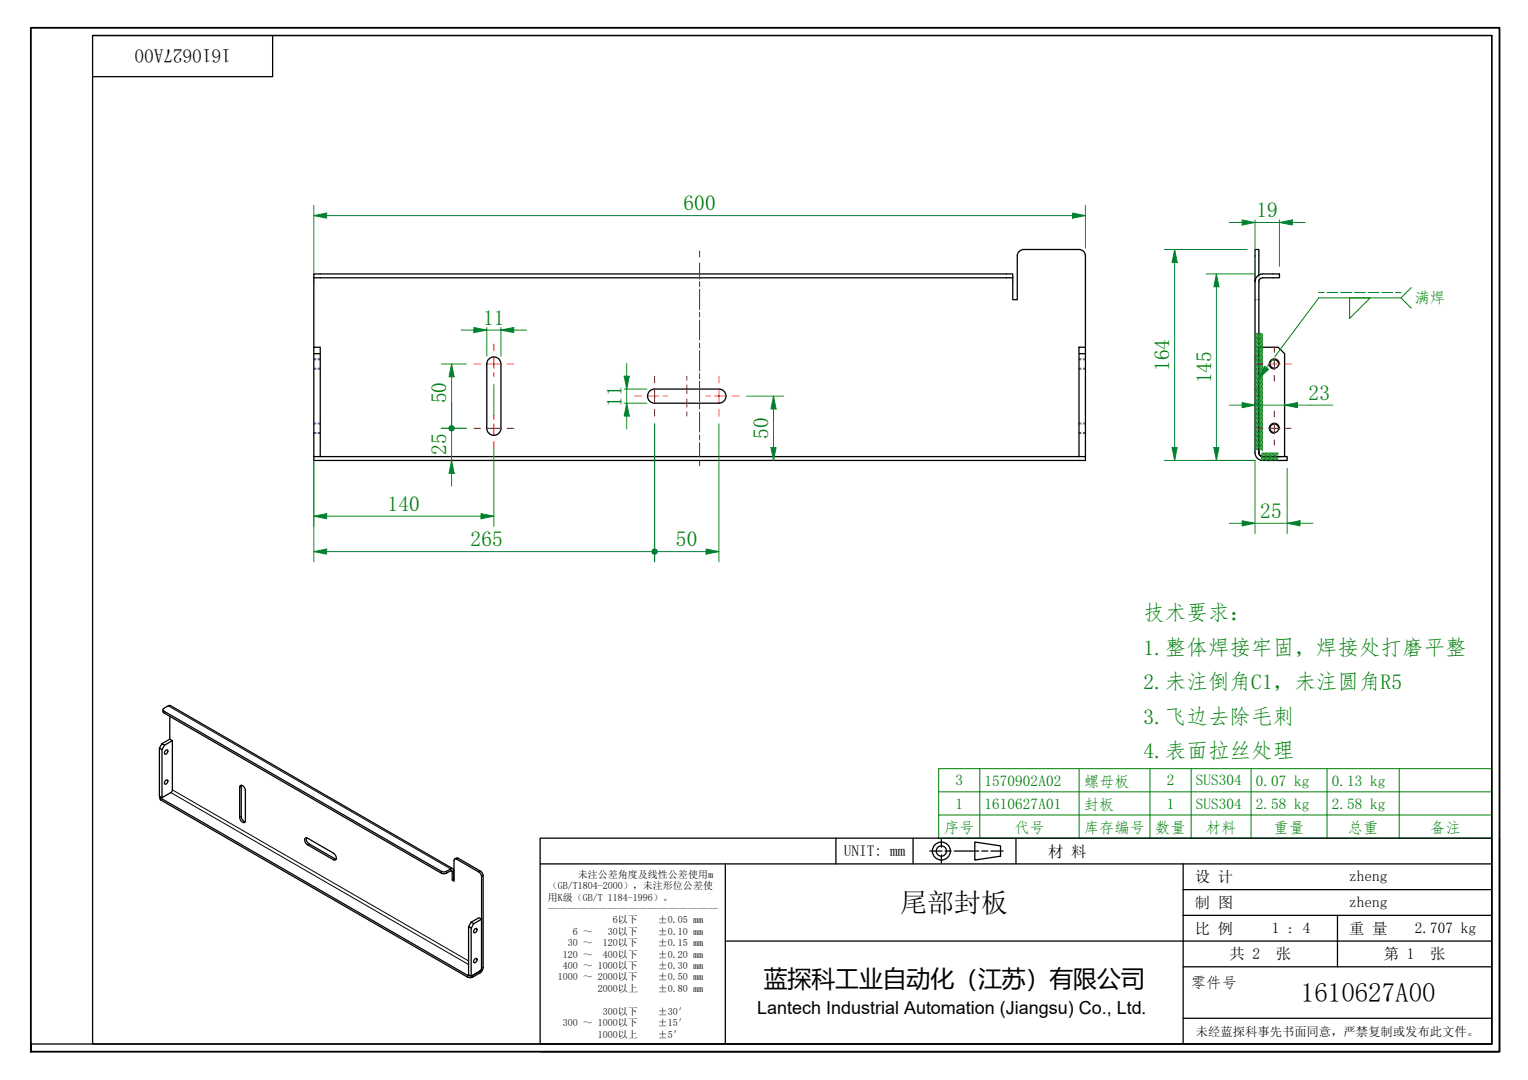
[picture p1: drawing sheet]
<svg xmlns="http://www.w3.org/2000/svg" width="297mm" height="210mm" viewBox="0 0 297 210" stroke-linecap="round" stroke-linejoin="round" font-family="sans-serif">
<g fill="none" stroke="#00f" stroke-width=".19">
<path d="M244 58.2h.2M244.5 58.2h.2M244.7 53.4v.5M244.7 54.3v.4M61 71.6h.4M61 69.9h.4M61 71.7h.4M61 69.7h.4M61.8 71.6h.5M61.8 69.9h.5M61.8 71.7h.5M61.8 69.7h.5"/>
<path d="M209.8 71.6h.4M209.8 69.9h.4M209.8 71.7h.4M209.8 69.7h.4M210.6 71.6h.4M210.6 69.9h.4M210.6 71.7h.4M210.6 69.7h.4M244 78.4h.2M244 75.6h.2M244 69.4h.2M244.5 78.4h.2"/>
<path d="M244.5 75.6h.2M244.5 69.4h.2M61 84.1h.4M61 82.4h.4M61 84.2h.4M61 82.2h.4M61.8 84.1h.5M61.8 82.4h.5M61.8 84.2h.5M61.8 82.2h.5M209.8 84.1h.4M209.8 82.4h.4"/>
<path d="M209.8 84.2h.4M209.8 82.2h.4M210.6 84.1h.4M210.6 82.4h.4M210.6 84.2h.4M210.6 82.2h.4M244 84.6h.2M244.5 84.6h.2"/>
</g>
<g fill="none" stroke="#000" stroke-width=".25">
<path d="M61 53.2h135.9v.8h-135.9zM61 54v13.5M196.9 54v4.2h.9v-8.5a1.25 1.25 0 0 1 1.2-1.2h10.8a1.25 1.25 0 0 1 1.2 1.2v17.8M244.7 53.4v-4.9h-.7v39.5a1.5 1.5 0 0 0 1.5 1.5h4.7v-.8h-.5M245.5 53.2a1.5 1.5 0 0 0-1.5 1.5M245.5 53.2h3.2v.8h-3.2a.75 .75 0 0 0-.8 .7v33.3M61 67.5h1.3v1.2h-1.3zM61 68.7v20h150M62.3 68.7v20M95.2 69.6a1.37 1.37 0 0 1 1.4-.1 1.37 1.37 0 0 1 .8 1.2v12.5a1.37 1.37 0 0 1-1.4 1.4 1.37 1.37 0 0 1-1.4-1.4v-12.5l.1-.4zM126.4 75.9l.9-.3h12.5a1.37 1.37 0 0 1 1.3 1.4 1.37 1.37 0 0 1-1.3 1.4h-12.5a1.37 1.37 0 0 1-1.4-1 1.37 1.37 0 0 1 .5-1.5zM209.8 67.5h1.2v1.2h-1.2z"/>
<path d="M209.8 68.7v20M211 68.7v20.8h-150v-.8M244.7 88a.75 .75 0 0 0 .8 .7M244.7 88v-20.5h3.8l1.2 1.2v20h-4.2M245.5 88.7h3.5M31.7 137.9v.5l.2 .2 53.9 31.1 .8 .1 1.2-.6 .1 .2v1.6l.3-.1M33 139.2v4.5M31 145.4v9.3l.5 .3M31.1 154.9v.4l.2 .2 59.6 34.4 .7 .1 1.8-1 .5-.8v-18.2l-.5-.7-4.3-2.5-.3-.1-.4 .3M31.1 154.8l.2 .3 59.6 34.5 .6 .1M31.5 144.5l.5 .3-.5 .9-.5-.3zM31.5 144.5l1.5-.8 .5 .2-1.5 .9"/>
<path d="M32.2 151.7l.2-.1a.44 .44 0 0 1 .1 .5 .44 .44 0 0 1-.5 .3zM32.2 145.9l.2-.2a.45 .45 0 0 1 .2 .6 .45 .45 0 0 1-.5 .3l-.1-.3zM33.5 143.9v9.7l-.3 .4-1.7 1v-9.3M46.7 152.7a.81 .81 0 0 1 1 1v5.8a.42 .42 0 0 1-.4 .4 .42 .42 0 0 1-.4-.3l-.3-.8zM46.9 152.6v6.1a1.12 1.12 0 0 0 .8 1M59.3 162.9l.2-.1 .3 .1 5 2.9a.81 .81 0 0 1 .3 1.4l-5.3-3a1.06 1.06 0 0 1-.5-1.3zM59.6 162.8a1.12 1.12 0 0 0 .5 1.2l5.2 3M87.9 171l.4 .2v-3.9l.2-.4 4.6 2.6 .4 .5 .1 18.2-.3 .5M88 168.8l-54.9-31.7-.4 .1-1 .6 .2 .4 53.9 31.1 .7 .2 1.2-.7 .4 .1 .1 .2 .1 1.8M91.6 179.2l.5 .3-.5 .9-.5-.3zM91.6 179.2l1.5-.8 .5 .3-1.5 .8M91.1 180.1v9.3l.5 .3"/>
<path d="M91.6 180.4v9.3l1.7-1M92.3 186.4l.2-.1a.45 .45 0 0 1 .2 .5 .45 .45 0 0 1-.5 .3l-.1-.3zM92.3 180.6l.2-.2a.44 .44 0 0 1 .1 .6 .44 .44 0 0 1-.5 .2zM93.3 188.7l-1.4 .9"/>
<circle cx="247.7" cy="70.7" r=".83"/>
<circle cx="247.7" cy="83.2" r=".83"/>
</g>
<g fill="none" stroke="#000" stroke-width=".19">
<path d="M248.7 70.9a1 1 0 0 0-.8-1.1 1 1 0 0 0-1.2 .8 1 1 0 0 0 .8 1.1M248.7 83.4a1 1 0 0 0-.8-1.1 1 1 0 0 0-1.2 .8 1 1 0 0 0 .8 1.1M31.9 138.2v.4M32.7 137.2l54.9 31.7v.3l.3 .2 .3-.2M31.3 155.1v.4M33.2 154l57.9 33.5M33.5 153.5l57.6 33.3M46.9 158.7l-.3 .1M46.9 152.8l-.3 .2M60.1 164l-.3 .2M65.1 166.9l-.3 .2M85.8 169.3v.4"/>
<path d="M86.8 169.3v.4M89.1 166.8l-.3 .2M93.4 169.3l-.3 .2M93.9 170.2l-.3 .2M90.9 189.6v.3M91.9 189.6v.3M93.3 188.7v.4M93.9 188l-.3 .2"/>
</g>
<g fill="none" stroke="#008000" stroke-width=".19">
<path d="M245.5 65a1.13 1.13 0 0 0-1.5 0M245.5 65.3a1.13 1.13 0 0 0-1.5 0M245.5 65.5a1.13 1.13 0 0 0-1.5 0M245.5 65.8a1.13 1.13 0 0 0-1.5 0M245.5 66a1.13 1.13 0 0 0-1.5 0M245.5 66.3a1.13 1.13 0 0 0-1.5 0M245.5 66.5a1.13 1.13 0 0 0-1.5 0M245.5 66.8a1.13 1.13 0 0 0-1.5 0M245.5 67a1.13 1.13 0 0 0-1.5 0M245.5 67.3a1.13 1.13 0 0 0-1.5 0M245.5 67.5a1.13 1.13 0 0 0-1.5 0M245.5 67.8a1.13 1.13 0 0 0-1.5 0"/>
<path d="M245.5 68a1.13 1.13 0 0 0-1.5 0M245.5 68.3a1.13 1.13 0 0 0-1.5 0M245.5 68.5a1.13 1.13 0 0 0-1.5 0M245.5 68.8a1.13 1.13 0 0 0-1.5 0M245.5 69a1.13 1.13 0 0 0-1.5 0M245.5 69.3a1.13 1.13 0 0 0-1.5 0M245.5 69.5a1.13 1.13 0 0 0-1.5 0M245.5 69.8a1.13 1.13 0 0 0-1.5 0M245.5 70a1.13 1.13 0 0 0-1.5 0M245.5 70.3a1.13 1.13 0 0 0-1.5 0M245.5 70.5a1.13 1.13 0 0 0-1.5 0M245.5 70.8a1.13 1.13 0 0 0-1.5 0"/>
<path d="M245.5 71a1.13 1.13 0 0 0-1.5 0M245.5 71.3a1.13 1.13 0 0 0-1.5 0M245.5 71.5a1.13 1.13 0 0 0-1.5 0M245.5 71.8a1.13 1.13 0 0 0-1.5 0M245.5 72a1.13 1.13 0 0 0-1.5 0M245.5 72.3a1.13 1.13 0 0 0-1.5 0M245.5 72.5a1.13 1.13 0 0 0-1.5 0M245.5 72.8a1.13 1.13 0 0 0-1.5 0M245.5 73a1.13 1.13 0 0 0-1.5 0M245.5 73.3a1.13 1.13 0 0 0-1.5 0M245.5 73.5a1.13 1.13 0 0 0-1.5 0M245.5 73.8a1.13 1.13 0 0 0-1.5 0"/>
<path d="M245.5 74a1.13 1.13 0 0 0-1.5 0M245.5 74.3a1.13 1.13 0 0 0-1.5 0M245.5 74.5a1.13 1.13 0 0 0-1.5 0M245.5 74.8a1.13 1.13 0 0 0-1.5 0M245.5 75a1.13 1.13 0 0 0-1.5 0M245.5 75.3a1.13 1.13 0 0 0-1.5 0M245.5 75.5a1.13 1.13 0 0 0-1.5 0M245.5 75.8a1.13 1.13 0 0 0-1.5 0M245.5 76a1.13 1.13 0 0 0-1.5 0M245.5 76.3a1.13 1.13 0 0 0-1.5 0M245.5 76.5a1.13 1.13 0 0 0-1.5 0M245.5 76.8a1.13 1.13 0 0 0-1.5 0"/>
<path d="M245.5 77a1.13 1.13 0 0 0-1.5 0M245.5 77.3a1.13 1.13 0 0 0-1.5 0M245.5 77.5a1.13 1.13 0 0 0-1.5 0M245.5 77.8a1.13 1.13 0 0 0-1.5 0M245.5 78a1.13 1.13 0 0 0-1.5 0M245.5 78.3a1.13 1.13 0 0 0-1.5 0M245.5 78.5a1.13 1.13 0 0 0-1.5 0M245.5 78.8a1.13 1.13 0 0 0-1.5 0M245.5 79a1.13 1.13 0 0 0-1.5 0M245.5 79.3a1.13 1.13 0 0 0-1.5 0M245.5 79.5a1.13 1.13 0 0 0-1.5 0M245.5 79.8a1.13 1.13 0 0 0-1.5 0"/>
<path d="M245.5 80a1.13 1.13 0 0 0-1.5 0M245.5 80.3a1.13 1.13 0 0 0-1.5 0M245.5 80.5a1.13 1.13 0 0 0-1.5 0M245.5 80.8a1.13 1.13 0 0 0-1.5 0M245.5 81a1.13 1.13 0 0 0-1.5 0M245.5 81.3a1.13 1.13 0 0 0-1.5 0M245.5 81.5a1.13 1.13 0 0 0-1.5 0M245.5 81.8a1.13 1.13 0 0 0-1.5 0M245.5 82a1.13 1.13 0 0 0-1.5 0M245.5 82.3a1.13 1.13 0 0 0-1.5 0M245.5 82.5a1.13 1.13 0 0 0-1.5 0M245.5 82.8a1.13 1.13 0 0 0-1.5 0"/>
<path d="M245.5 83a1.13 1.13 0 0 0-1.5 0M245.5 83.3a1.13 1.13 0 0 0-1.5 0M245.5 83.5a1.13 1.13 0 0 0-1.5 0M245.5 83.8a1.13 1.13 0 0 0-1.5 0M245.5 84a1.13 1.13 0 0 0-1.5 0M245.5 84.3a1.13 1.13 0 0 0-1.5 0M245.5 84.5a1.13 1.13 0 0 0-1.5 0M245.5 84.8a1.13 1.13 0 0 0-1.5 0M245.5 85a1.13 1.13 0 0 0-1.5 0M245.5 85.3a1.13 1.13 0 0 0-1.5 0M245.5 85.5a1.13 1.13 0 0 0-1.5 0M245.5 85.8a1.13 1.13 0 0 0-1.5 0"/>
<path d="M245.5 86.1a1.13 1.13 0 0 0-1.5 0M245.5 86.3a1.13 1.13 0 0 0-1.5 0M245.5 86.6a1.13 1.13 0 0 0-1.5 0M245.5 86.8a1.13 1.13 0 0 0-1.5 0M245.5 87.1a1.13 1.13 0 0 0-1.5 0M245.5 87.3a1.13 1.13 0 0 0-1.5 0M245.5 87.6a1.13 1.13 0 0 0-1.5 0M245.5 88a1.13 1.13 0 0 0 0 1.5M245.7 88a1.13 1.13 0 0 0 0 1.5M246 88a1.13 1.13 0 0 0 0 1.5M246.2 88a1.13 1.13 0 0 0 0 1.5M246.5 88a1.13 1.13 0 0 0 0 1.5"/>
<path d="M246.7 88a1.13 1.13 0 0 0 0 1.5M247 88a1.13 1.13 0 0 0 0 1.5M247.2 88a1.13 1.13 0 0 0 0 1.5M247.5 88a1.13 1.13 0 0 0 0 1.5M247.8 88a1.13 1.13 0 0 0 0 1.5M248 88a1.13 1.13 0 0 0 0 1.5M248.3 88a1.13 1.13 0 0 0 0 1.5M248.5 88a1.13 1.13 0 0 0 0 1.5M182.5 158.4h107.5v-9h-107.5v13.5h107.5v-4.5M182.5 153.9h107.5M190.5 149.4v13.5M209.8 149.4v13.5"/>
<path d="M223.6 149.4v13.5M231.6 149.4v13.5M243.2 149.4v13.5M258 149.4v13.5M272 149.4v13.5"/>
</g>
<path d="M6 204.4v-1.5v1.5M6 202.9v-197.5h285.5v199h-285.5" fill="none" stroke="#000" stroke-width=".35"/>
<path d="M18 6.9h272v196h-272zM18 6.9h272M53 6.9v8h-35M290 6.9v196h-284" fill="none" stroke="#000" stroke-width=".25"/>
<g fill="none" stroke="#000" stroke-width=".25">
<path d="M105 162.9h185v40h-185zM105 167.9h185M141 167.9v35M162.5 162.9v5M177.5 162.9v5M180.8 165.4h2.3M183 163.2v1.5M183 166.2v1.5M183.7 165.4h1.2M185.5 165.4h4.8M189.5 163.7l5 .7v2l-5 .8zM190.8 165.4h1.2"/>
<path d="M192.6 165.4h2.4M197.5 162.9v5M230 167.9v35M230 177.9h60M230 172.9h60M260 177.9v10M291.5 162.9v41.5h-186.5M141 182.9h149M230 197.9h60M230 187.9h60"/>
<circle cx="183" cy="165.4" r="1.75"/>
<circle cx="183" cy="165.4" r="1"/>
</g>
<g fill="none" stroke="#f00" stroke-width=".19">
<path d="M92.1 70.7h1.3M94.7 70.7h2.6M96 66.9v1.3M96 69.4v2.2M96 72.4v.8M98.6 70.7h1.3M123.4 77h1.3M126 77h2.1M127.3 73.1v1.3M127.3 75.7v2.6M127.3 79.6v1.3M128.9 77h.9"/>
<path d="M137.3 77h.8M138.9 77h2.1M139.8 73.1v1.3M139.8 75.7v2.6M139.8 79.6v1.3M142.3 77h1.3M92.1 83.2h1.3M94.7 83.2h2.6M96 80.7v.9M96 82.4v2.1M96 85.8v1.3M98.6 83.2h1.3"/>
</g>
<path d="M61 41.9h2.5" fill="none" stroke="#00803f" stroke-width=".19"/>
<path d="M61 41.9l2.5-.5v1z" fill="#00803f"/>
<path d="M61 41.9l2.5-.5v1zM208.5 41.9h2.5" fill="none" stroke="#00803f" stroke-width=".19"/>
<path d="M208.5 41.4l2.5 .5-2.5 .5z" fill="#00803f"/>
<path d="M61 39.9v13.3M211 39.9v8.3M63.5 41.9h145M208.5 41.4l2.5 .5-2.5 .5zM150.4 77v2.5" fill="none" stroke="#00803f" stroke-width=".19"/>
<path d="M150.4 77l.5 2.5h-1z" fill="#00803f"/>
<path d="M150.4 77l.5 2.5h-1zM150.4 87v2.5" fill="none" stroke="#00803f" stroke-width=".19"/>
<path d="M149.9 87h1l-.5 2.5z" fill="#00803f"/>
<path d="M121.8 73.1v2.5M145.1 77h7.3M150.4 79.5v7.5M149.9 87h1l-.5 2.5z" fill="none" stroke="#00803f" stroke-width=".19"/>
<path d="M121.3 73.1h1l-.5 2.5z" fill="#00803f"/>
<path d="M121.3 73.1h1l-.5 2.5zM121.8 78.4v2.5" fill="none" stroke="#00803f" stroke-width=".19"/>
<path d="M121.8 78.4l.5 2.5h-1z" fill="#00803f"/>
<path d="M92.1 64.2h2.5M121.3 78.4h4.5M121.3 75.6h4.5M121.8 78.4l.5 2.5h-1zM121.8 70.6v2.5M121.8 75.6v2.8M121.8 80.9v2.5" fill="none" stroke="#00803f" stroke-width=".19"/>
<g fill="none" stroke="#f00" stroke-width=".19">
<path d="M136 48.8v1.1M136 51.1v3.1M136 54.7v1M136 56.2v4M133.5 73.1v.8M133.5 74.8v1.7M133.5 77.4v1.8M136 60.7v1M136 62.2v3.9M136 66.6v1M136 68.1v4M136 72.6v1"/>
<path d="M136 74.1v4M136 78.6v1M133.5 80v.9M136 80v4M136 84.5v1M136 86v2.8M136 89.7v.8"/>
</g>
<path d="M92.1 63.7l2.5 .5-2.5 .5z" fill="#00803f"/>
<path d="M92.1 63.7l2.5 .5-2.5 .5zM97.4 64.2h2.5" fill="none" stroke="#00803f" stroke-width=".19"/>
<path d="M97.4 64.2l2.5-.5v1z" fill="#00803f"/>
<path d="M89.6 64.2h2.5M94.6 64.2h2.8M94.6 63.7v5.5M97.4 64.2l2.5-.5v1zM97.4 63.7v5.5M99.9 64.2h2.5M87.8 89.5v2.5" fill="none" stroke="#00803f" stroke-width=".19"/>
<path d="M87.8 89.5l.5 2.5h-1z" fill="#00803f"/>
<path d="M87.8 89.5l.5 2.5h-1zM87.8 80.7v1.9" fill="none" stroke="#00803f" stroke-width=".19"/>
<circle cx="87.8" cy="83.2" r=".62" fill="#00803f"/>
<path d="M87.8 78.2v4.4M85.8 83.2h4.8M87.8 83.2v6.3M87.8 92v2.5" fill="none" stroke="#00803f" stroke-width=".19"/>
<circle cx="87.8" cy="83.2" r=".62" fill="#00803f"/>
<path d="M87.8 70.7v2.5" fill="none" stroke="#00803f" stroke-width=".19"/>
<path d="M87.8 70.7l.5 2.5h-1z" fill="#00803f"/>
<path d="M85.8 70.7h4.8M87.8 70.7l.5 2.5h-1zM87.8 73.2v7.5M85.8 83.2h4.8M61 100.3h2.5" fill="none" stroke="#00803f" stroke-width=".19"/>
<path d="M61 100.3l2.5-.5v1z" fill="#00803f"/>
<path d="M61 100.3l2.5-.5v1zM93.5 100.3h2.5" fill="none" stroke="#00803f" stroke-width=".19"/>
<path d="M93.5 99.8l2.5 .5-2.5 .5z" fill="#00803f"/>
<path d="M96 74.7v6M61 89.5v12.8M93.5 99.8l2.5 .5-2.5 .5zM96 87.1v15.2M61 107.2h2.5M63.5 100.3h30" fill="none" stroke="#00803f" stroke-width=".19"/>
<path d="M61 107.2l2.5-.5v1z" fill="#00803f"/>
<path d="M61 107.2l2.5-.5v1zM124.8 107.2h1.8" fill="none" stroke="#00803f" stroke-width=".19"/>
<circle cx="127.3" cy="107.2" r=".63" fill="#00803f"/>
<path d="M61 89.5v19.7M127.3 82.4v26.8M63.5 107.2h61.3M127.9 107.2h1.9" fill="none" stroke="#00803f" stroke-width=".19"/>
<circle cx="127.3" cy="107.2" r=".62" fill="#00803f"/>
<path d="M137.3 107.2h2.5" fill="none" stroke="#00803f" stroke-width=".19"/>
<path d="M137.3 106.7l2.5 .5-2.5 .5z" fill="#00803f"/>
<path d="M127.3 82.4v26.8M139.8 82.4v26.8M129.8 107.2h7.5M137.3 106.7l2.5 .5-2.5 .5z" fill="none" stroke="#00803f" stroke-width=".19"/>
<path d="M246.2 71.5l-1.5 2" fill="none" stroke="#008000" stroke-width=".19"/>
<path d="M245.8 71.2l.8 .6-1.9 1.7z" fill="#008000"/>
<g fill="none" stroke="#008000" stroke-width=".19">
<path d="M256.4 56.8h1M258 56.8h2.1M260.6 56.8h2.2M262.4 57.9h4l-4 4zM263.3 56.8h2.1M266 56.8h2.1M268.6 56.8h2.2M271.3 56.8h1.1M272.4 57.9h-16l-8.6 11.4M274.4 55.9l-2 2 2 2M245.8 71.2l.8 .6-1.9 1.7zM246.7 70.8l-.5 .7"/>
<path d="M247.6 69.6l-.8 1"/>
</g>
<path d="M228.3 48.5v2.5" fill="none" stroke="#00803f" stroke-width=".19"/>
<path d="M228.3 48.5l.5 2.5h-1z" fill="#00803f"/>
<path d="M228.3 48.5l.5 2.5h-1zM228.3 87v2.5" fill="none" stroke="#00803f" stroke-width=".19"/>
<path d="M227.8 87h1l-.5 2.5z" fill="#00803f"/>
<path d="M226.3 48.5h16.2M228.3 51v36M241.5 43.2h2.5M226.3 89.5h17.7M227.8 87h1l-.5 2.5z" fill="none" stroke="#00803f" stroke-width=".19"/>
<path d="M241.5 42.7l2.5 .5-2.5 .5z" fill="#00803f"/>
<path d="M241.5 42.7l2.5 .5-2.5 .5zM248.7 43.2h2.5" fill="none" stroke="#00803f" stroke-width=".19"/>
<path d="M248.7 43.2l2.5-.5v1z" fill="#00803f"/>
<path d="M239 43.2h2.5M244 43.2h4.7M244 42.7v10.5M248.7 43.2l2.5-.5v1zM248.7 42.7v9M251.2 43.2h2.5M249.7 78.7h2.5" fill="none" stroke="#00803f" stroke-width=".19"/>
<path d="M249.7 78.7l2.5-.5v1z" fill="#00803f"/>
<path d="M241.5 78.7h2.5M249.7 78.7l2.5-.5v1z" fill="none" stroke="#00803f" stroke-width=".19"/>
<path d="M241.5 78.2l2.5 .5-2.5 .5z" fill="#00803f"/>
<path d="M239 78.7h2.5M241.5 78.2l2.5 .5-2.5 .5zM244 78.7h5.7M252.2 78.7h6.9M241.5 101.7h2.5" fill="none" stroke="#00803f" stroke-width=".19"/>
<path d="M241.5 101.2l2.5 .5-2.5 .5z" fill="#00803f"/>
<path d="M241.5 101.2l2.5 .5-2.5 .5zM250.2 101.7h2.5" fill="none" stroke="#00803f" stroke-width=".19"/>
<path d="M250.2 101.7l2.5-.5v1z" fill="#00803f"/>
<path d="M236.5 53.2v2.5M244 89.5v14.2M250.2 91v12.7M239 101.7h2.5M244 101.7h6.2M250.2 101.7l2.5-.5v1zM252.7 101.7h2.5" fill="none" stroke="#00803f" stroke-width=".19"/>
<path d="M244.4 70.7h1.1M246.6 70.7h2.2M247.7 67.4v1.1M247.7 69.6v2.3M247.7 73v1.1M247.7 79.9v1.1M249.9 70.7h1.2M244.4 83.2h1.1M246.6 83.2h2.2M247.7 82.1v2.3M247.7 85.5v1.1M249.9 83.2h1.2" fill="none" stroke="#f00" stroke-width=".19"/>
<path d="M236.5 53.2l.5 2.5h-1z" fill="#00803f"/>
<path d="M236.5 53.2l.5 2.5h-1zM236.5 87v2.5" fill="none" stroke="#00803f" stroke-width=".19"/>
<path d="M236 87h1l-.5 2.5z" fill="#00803f"/>
<path d="M234.5 53.2h9.5M236.5 55.7v31.3M234.5 89.5h9.5M236 87h1l-.5 2.5z" fill="none" stroke="#00803f" stroke-width=".19"/>
<g font-size="5.2">
<text x="175" y="177.3">尾部封板</text>
<text x="252.9" y="194.8">1610627A00</text>
</g>
<text font-size="4.6" x="148.5" y="191.9">蓝探科工业自动化（江苏）有限公司</text>
<g font-size="4.2" fill="#008000">
<text x="132.9" y="40.9">600</text>
<text x="244.3" y="42.2">19</text>
<text x="93.9" y="63.2">11</text>
<text x="227.3" y="72.1" transform="rotate(-90 227.3 72.1)">164</text>
<text x="235.4" y="74.5" transform="rotate(-90 235.4 74.5)">145</text>
<text x="254.4" y="77.7">23</text>
<text x="86.8" y="78.4" transform="rotate(-90 86.8 78.4)">50</text>
<text x="120.8" y="79.1" transform="rotate(-90 120.8 79.1)">11</text>
<text x="86.8" y="88.5" transform="rotate(-90 86.8 88.5)">25</text>
<text x="149.3" y="85.3" transform="rotate(-90 149.3 85.3)">50</text>
<text x="75.4" y="99.3">140</text>
<text x="245" y="100.7">25</text>
<text x="91.5" y="106.2">265</text>
<text x="131.4" y="106.2">50</text>
<text x="222.3" y="120.5">技术要求：</text>
<text x="222.3" y="127.2">1.整体焊接牢固，焊接处打磨平整</text>
<text x="222.3" y="134">2.未注倒角C1，未注圆角R5</text>
<text x="222.3" y="140.7">3.飞边去除毛刺</text>
<text x="222.3" y="147.4">4.表面拉丝处理</text>
</g>
<text font-size="3.7" x="44.9" y="9.6" transform="rotate(180 44.9 9.6)">1610627A00</text>
<text font-size="3.5" x="147.2" y="197.1">Lantech Industrial Automation (Jiangsu) Co., Ltd.</text>
<g font-size="3" fill="#008000">
<text x="275" y="59">满焊</text>
<text x="185.7" y="152.7">3</text>
<text x="191.4" y="152.7">1570902A02</text>
<text x="210.7" y="152.9">螺母板</text>
<text x="226.8" y="152.7">2</text>
<text x="232.5" y="152.7">SUS304</text>
<text x="244.1" y="152.7">0.07 kg</text>
<text x="258.9" y="152.7">0.13 kg</text>
<text x="183.5" y="161.9">序号</text>
<text x="185.7" y="157.2">1</text>
<text x="191.4" y="157.2">1610627A01</text>
<text x="197.1" y="161.9">代号</text>
<text x="210.7" y="157.4">封板</text>
<text x="210.7" y="161.9">库存编号</text>
<text x="224.6" y="161.9">数量</text>
<text x="226.8" y="157.2">1</text>
<text x="232.5" y="157.2">SUS304</text>
<text x="234.4" y="161.9">材料</text>
<text x="244.1" y="157.2">2.58 kg</text>
<text x="247.6" y="161.9">重量</text>
<text x="258.9" y="157.2">2.58 kg</text>
<text x="262" y="161.9">总重</text>
<text x="278" y="161.9">备注</text>
</g>
<g font-size="3">
<text x="164" y="166.4">UNIT: mm</text>
<text x="203.8" y="166.5">材 料</text>
<text x="232.3" y="171.5">设 计</text>
<text x="262.3" y="171.2">zheng</text>
<text x="232.3" y="176.5">制 图</text>
<text x="262.3" y="176.2">zheng</text>
<text x="232.3" y="181.5">比 例</text>
<text x="247.3" y="181.4">1 : 4</text>
<text x="262.3" y="181.5">重 量</text>
<text x="275" y="181.2">2.707 kg</text>
<text x="231.5" y="192">零件号</text>
<text x="239" y="186.5">共 2</text>
<text x="248" y="186.5">张</text>
<text x="269" y="186.5">第 1</text>
<text x="278" y="186.5">张</text>
</g>
<text font-size="2.4" x="232.5" y="201.3">未经蓝探科事先书面同意，严禁复制或发布此文件。</text>
<g font-size="1.9">
<text x="106.5" y="172.8">（GB/T1804-2000），未注形位公差使</text>
<text x="112.3" y="170.6">未注公差角度及线性公差使用m</text>
<text x="106.5" y="175">用K级（GB/T 1184-1996）。</text>
<text x="106.5" y="177.2">—————————————————</text>
<text x="119.1" y="179.5">6以下</text>
<text x="127.9" y="179.5">±0.05 mm</text>
<text x="110.4" y="183.9">30 ～</text>
<text x="111.4" y="181.7">6 ～</text>
<text x="117.2" y="183.9">120以下</text>
<text x="118.2" y="181.7">30以下</text>
<text x="127.9" y="181.7">±0.10 mm</text>
<text x="127.9" y="183.9">±0.15 mm</text>
<text x="108.4" y="190.6">1000 ～ 2000以下</text>
<text x="109.4" y="186.1">120 ～</text>
<text x="109.4" y="188.3">400 ～ 1000以下</text>
<text x="117.2" y="186.1">400以下</text>
<text x="127.9" y="186.1">±0.20 mm</text>
<text x="127.9" y="188.3">±0.30 mm</text>
<text x="127.9" y="190.6">±0.50 mm</text>
<text x="116.2" y="192.8">2000以上</text>
<text x="117.2" y="197.2">300以下</text>
<text x="127.9" y="192.8">±0.80 mm</text>
<text x="127.9" y="197.2">±30′</text>
<text x="109.4" y="199.4">300 ～ 1000以下</text>
<text x="116.2" y="201.7">1000以上</text>
<text x="127.9" y="199.4">±15′</text>
<text x="127.9" y="201.7">±5′</text>
</g>
</svg>
